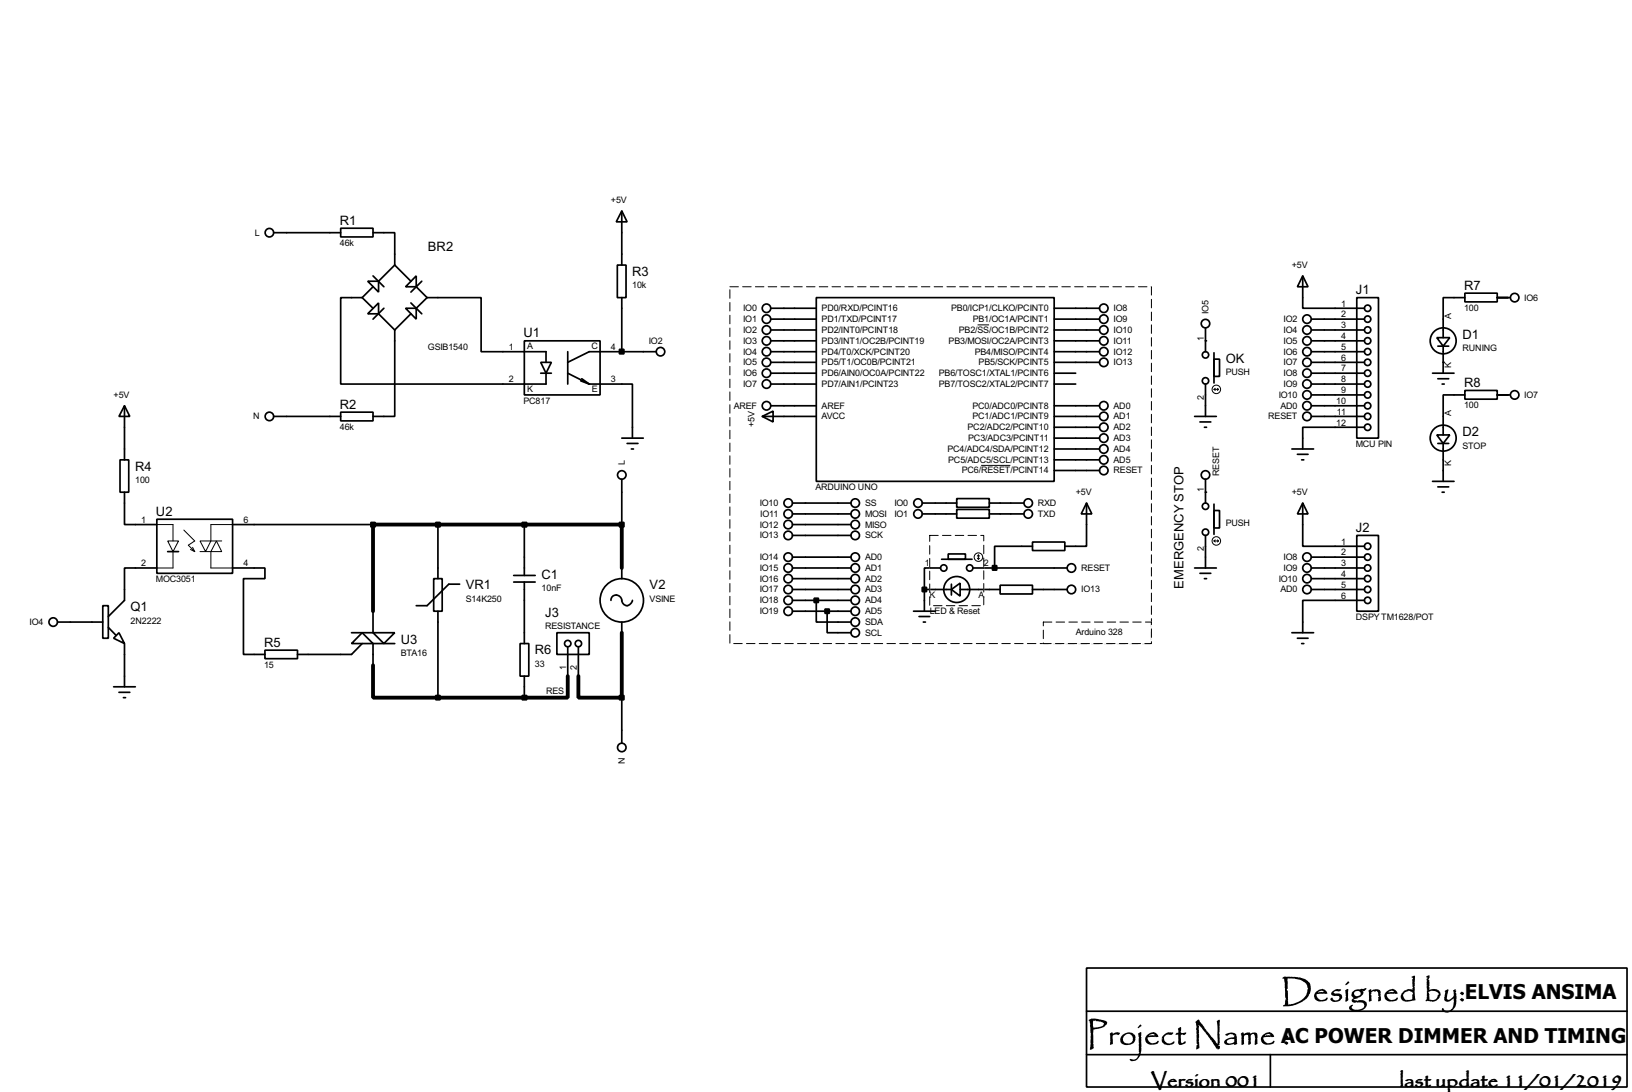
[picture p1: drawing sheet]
<svg xmlns="http://www.w3.org/2000/svg" width="383mm" height="256mm" viewBox="0 0 383 256" stroke-linecap="round" stroke-linejoin="round" font-family="sans-serif">
<g fill="none" stroke="#000" stroke-width=".4">
<path d="M64.3 54.7h15.8M80.1 53.6h7.6v2.1h-7.6zM87.7 54.7h5.1v7.6M146.1 49.6l1.3 2.5h-2.6zM146.1 49.6v12.7M85.1 69.9h-5v20.3h48.2v-2.5M85.1 69.9l2.6 2.5M86.4 66.1h2.6v2.5zM86.4 73.7l2.6-2.5v2.5zM87.7 64.8l2.5 2.6M87.7 67.4l-2.6 2.5M89 73.7l3.8 3.8"/>
<path d="M90.2 72.4l-2.5 2.6M92.8 77.5v20.3h-5.1M92.8 62.3l-3.8 3.8M92.8 62.3l3.8 3.8M95.3 72.4h2.5v2.6zM96.6 73.7l-3.8 3.8M96.6 71.2l2.5 2.5M97.8 64.8v2.6h-2.5zM97.8 67.4l2.6 2.5M99.1 66.1l-2.5 2.5M100.4 69.9h12.7v12.7h15.2v2.5M100.4 69.9l-2.6 2.5"/>
<path d="M145.1 62.3h2v7.6h-2zM146.1 69.9v12.7M181.2 77.5h10.6M181.2 75h10.6M181.2 72.4h10.6M191.8 69.9h55.9v43.2h-55.9zM247.7 77.5h10.7M247.7 75h10.7M247.7 72.4h10.7M283.3 77v5.6M306.1 64.8l1.3 2.6h-2.5zM306.1 64.8v7.6h14.5"/>
<path d="M308.2 77.5h12.4M308.2 75h12.4M318.8 69.9h5.1v33h-5.1zM337.6 79.3h3.1l-1.6 2zM344.2 68.9h7.6v2h-7.6zM344.2 69.9h-5.1v9.4M351.8 69.9h3.1M29.3 95.3l1.2 2.5h-2.5zM29.3 95.3v12.7M64.3 97.8h15.8M80.1 96.8h7.6v2.1h-7.6zM123.2 80.1h17.8v12.7h-17.8z"/>
<path d="M127.1 85.1h2.5l-1.3 2.6zM127.1 87.7h2.5M133.4 82.6v7.6M133.4 87.7l5.1 2.5M136.5 89.5l2 .7M136.7 89l1.8 1.2M138.5 90.2h10.1v12.7M154.2 82.6h-15.7l-5.1 2.5M179.1 97.8l2.6-1.2v2.5zM179.1 97.8h12.7M181.2 82.6h10.6M181.2 90.2h10.6"/>
<path d="M181.2 87.7h10.6M181.2 85.1h10.6M181.2 80.1h10.6M181.2 95.3h10.6M247.7 82.6h10.7M247.7 97.8h10.7M247.7 90.2h5.1M247.7 87.7h5.1M247.7 85.1h10.7M247.7 80.1h10.7M247.7 95.3h10.7M280.7 97.8h5.1"/>
<path d="M282 99.1h2.5M283.3 90.2v7.6M285.3 84.4h1.3v4h-1.3zM285.3 82.9v7.1M308.2 92.8h12.4M308.2 82.6h12.4M308.2 97.8h12.4M308.2 90.2h12.4M308.2 87.7h12.4M308.2 85.1h12.4M308.2 80.1h12.4M308.2 95.3h12.4"/>
<path d="M336.6 87.7h5.1M337.9 81.3h2.5M337.9 89h2.5M338.9 90.2h.5M339.1 81.3v6.4M344.2 91.7h7.6v2.1h-7.6zM344.2 92.8h-5.1v9.4M351.8 92.8h3.1M28.2 108h2.1v7.6h-2.1zM29.3 115.6v7.6h7.6M146.1 112.6v10.6M146.1 102.9h5.1"/>
<path d="M147.4 104.2h2.5M148.4 105.5h.5M186.2 118.2h13.8M216.7 118.2h8.1M224.8 117.1h7.7v2.1h-7.7zM224.8 119.7h7.7v2h-7.7zM232.5 118.2h8.1M247.7 100.4h10.7M247.7 102.9h10.7M247.7 105.5h10.7M247.7 108h10.7M247.7 110.5h10.7"/>
<path d="M255.3 118.2l1.3 2.5h-2.5zM255.3 118.2v10.1h-5.1M283 100.4h.5M283.3 112.6v5.6M285.3 119.9h1.3v4.1h-1.3zM285.3 118.4v7.1M303.6 105.5h5.1M304.9 106.7h2.5M305.9 108h.5M306.1 118.2l1.3 2.5h-2.5zM306.1 118.2v10.1h14.5M320.6 100.4h-14.5v5.1"/>
<path d="M336.6 113.1h5.1M337.6 102.2h3.1l-1.6 2zM337.9 104.2h2.5M337.9 114.4h2.5M338.9 115.6h.5M339.1 104.2v8.9M36.9 122h17.8v12.7h-17.8zM36.9 133.4h-7.6v7.6l-3.8 3.8M39.4 129.6h2.6M54.7 133.4h7.6v2.5h-5.1v17.8h5.1M54.7 123.2h33M101.9 135.9h2v7.7h-2z"/>
<path d="M102.9 123.2v12.7M108 137.2h-2.5l-5.1 5.1h-2.6M120.7 135.2h5.1M120.7 136.7h5.1M123.2 123.2v12M123.2 136.7v14.5M146.1 133.4v2.5M186.2 123.2h13.8M186.2 138.5h13.8M186.2 120.7h13.8M186.2 125.8h13.8M186.2 130.9h13.8"/>
<path d="M186.2 133.4h13.8M186.2 135.9h13.8M216.7 120.7h8.1M217.2 138.5h6.4M217.2 138.5v5.1M221 133.4h-3.8v5.1M221.3 131.4h7.1M222.8 130.1h4.1v1.3h-4.1zM223.6 138.5l2-1.5v3zM223.6 137.2v2.6M225.6 138.5h9.4M228.7 133.4h22.1"/>
<path d="M232.5 120.7h8.1M235 137.5h7.6v2h-7.6zM242.6 127.3h7.6v2h-7.6zM242.6 128.3h-8.9v5.1M242.6 138.5h8.2M280.7 133.4h5.1M282 134.7h2.5M283 135.9h.5M283.3 125.8v7.6M308.2 138.5h12.4M308.2 130.9h12.4M308.2 133.4h12.4"/>
<path d="M308.2 135.9h12.4M318.8 125.8h5.1v17.8h-5.1zM13.5 146.1h10.7M24.2 142.3h1.3v7.6h-1.3zM25.5 147.4l1.7 1.8M28 148.6l1.3 2.6-2.6-1.3zM29.3 151.2v10.1M62.3 152.7h7.6v2h-7.6zM85.1 148.6l2.6 2.6h-5.1zM85.1 151.2l-2.5 2.5h-12.7M87.7 148.6h5.1l-2.6 2.6zM87.7 143.6v5h-5.1"/>
<path d="M92.8 151.2h-5.1v5.1M102.9 143.6v20.3M122.2 151.2h2.1v7.6h-2.1zM123.2 158.8v5.1M130.9 148.6h7.6v5.1h-7.6zM133.4 151.9v6.9M135.9 151.9v6.9M143.6 141a1.32 1.32 0 0 1 1.4-1.2 1.32 1.32 0 0 1 1.2 1.5 1.24 1.24 0 0 0 1.3 .9 1.24 1.24 0 0 0 1.1-1.2M146.1 146.1v2.5M186.2 141h13.8M186.2 143.6h13.8M191.8 141v5.1h8.2"/>
<path d="M194.4 143.6v5h5.6M214.7 143.6h5.1M216 144.8h2.5M217 146.1h.5M303.6 148.6h5.1M304.9 149.9h2.5M305.9 151.2h.5M320.6 141h-14.5v7.6M26.7 161.3h5.1M28 162.6h2.5M29 163.9h.5M146.1 163.9v10.7"/>
<path d="M255.3 227.4h127v27.9h-127zM255.3 237.5h127M255.3 247.7h127M298.5 247.7v7.6"/>
<circle cx="63.3" cy="54.7" r="1"/>
<circle cx="180.1" cy="75" r="1"/>
<circle cx="180.1" cy="77.5" r="1"/>
<circle cx="180.1" cy="72.4" r="1"/>
<circle cx="259.3" cy="75" r="1"/>
<circle cx="259.3" cy="77.5" r="1"/>
<circle cx="259.3" cy="72.4" r="1"/>
<circle cx="283.2" cy="76" r="1"/>
<circle cx="307.1" cy="75" r="1"/>
<circle cx="307.1" cy="77.5" r="1"/>
<circle cx="321.3" cy="72.4" r=".75"/>
<circle cx="321.3" cy="75" r=".75"/>
<circle cx="321.3" cy="77.5" r=".75"/>
<circle cx="355.9" cy="69.9" r="1"/>
<circle cx="63.3" cy="97.8" r="1"/>
<circle cx="155.2" cy="82.6" r="1"/>
<circle cx="180.1" cy="85.1" r="1"/>
<circle cx="180.1" cy="82.6" r="1"/>
<circle cx="180.1" cy="80.1" r="1"/>
<circle cx="180.1" cy="95.3" r="1"/>
<circle cx="180.1" cy="90.2" r="1"/>
<circle cx="180.1" cy="87.7" r="1"/>
<circle cx="259.3" cy="82.6" r="1"/>
<circle cx="259.3" cy="85.1" r="1"/>
<circle cx="259.3" cy="97.8" r="1"/>
<circle cx="259.3" cy="80.1" r="1"/>
<circle cx="259.3" cy="95.3" r="1"/>
<circle cx="283.2" cy="83.4" r=".75"/>
<circle cx="283.2" cy="89.5" r=".75"/>
<circle cx="307.1" cy="90.2" r="1"/>
<circle cx="307.1" cy="85.1" r="1"/>
<circle cx="307.1" cy="80.1" r="1"/>
<circle cx="307.1" cy="82.6" r="1"/>
<circle cx="307.1" cy="92.8" r="1"/>
<circle cx="307.1" cy="95.3" r="1"/>
<circle cx="307.1" cy="97.8" r="1"/>
<circle cx="307.1" cy="87.7" r="1"/>
<circle cx="321.3" cy="90.2" r=".75"/>
<circle cx="321.3" cy="85.1" r=".75"/>
<circle cx="321.3" cy="87.7" r=".75"/>
<circle cx="321.3" cy="80.1" r=".75"/>
<circle cx="321.3" cy="95.3" r=".75"/>
<circle cx="321.3" cy="97.8" r=".75"/>
<circle cx="321.3" cy="92.8" r=".75"/>
<circle cx="321.3" cy="82.6" r=".75"/>
<circle cx="339.1" cy="80.1" r="3.1"/>
<circle cx="355.9" cy="92.8" r="1"/>
<circle cx="146.1" cy="111.6" r="1"/>
<circle cx="185.2" cy="118.2" r="1"/>
<circle cx="200.9" cy="118.2" r="1"/>
<circle cx="215.7" cy="118.2" r="1"/>
<circle cx="241.6" cy="118.2" r="1"/>
<circle cx="259.3" cy="110.5" r="1"/>
<circle cx="259.3" cy="102.9" r="1"/>
<circle cx="259.3" cy="105.5" r="1"/>
<circle cx="259.3" cy="108" r="1"/>
<circle cx="259.3" cy="100.4" r="1"/>
<circle cx="283.2" cy="111.6" r="1"/>
<circle cx="283.2" cy="118.9" r=".75"/>
<circle cx="321.3" cy="100.4" r=".75"/>
<circle cx="339.1" cy="102.9" r="3.1"/>
<circle cx="185.2" cy="125.8" r="1"/>
<circle cx="185.2" cy="138.5" r="1"/>
<circle cx="185.2" cy="120.7" r="1"/>
<circle cx="185.2" cy="133.4" r="1"/>
<circle cx="185.2" cy="123.2" r="1"/>
<circle cx="185.2" cy="130.9" r="1"/>
<circle cx="185.2" cy="135.9" r="1"/>
<circle cx="200.9" cy="123.2" r="1"/>
<circle cx="200.9" cy="133.4" r="1"/>
<circle cx="200.9" cy="120.7" r="1"/>
<circle cx="200.9" cy="130.9" r="1"/>
<circle cx="200.9" cy="138.5" r="1"/>
<circle cx="200.9" cy="135.9" r="1"/>
<circle cx="200.9" cy="125.8" r="1"/>
<circle cx="215.7" cy="120.7" r="1"/>
<circle cx="221.7" cy="133.4" r=".75"/>
<circle cx="224.8" cy="138.5" r="3.1"/>
<circle cx="227.8" cy="133.4" r=".75"/>
<circle cx="241.6" cy="120.7" r="1"/>
<circle cx="251.7" cy="133.4" r="1"/>
<circle cx="251.7" cy="138.5" r="1"/>
<circle cx="283.2" cy="125" r=".75"/>
<circle cx="307.1" cy="133.4" r="1"/>
<circle cx="307.1" cy="138.5" r="1"/>
<circle cx="307.1" cy="130.9" r="1"/>
<circle cx="307.1" cy="135.9" r="1"/>
<circle cx="321.3" cy="138.5" r=".75"/>
<circle cx="321.3" cy="128.3" r=".75"/>
<circle cx="321.3" cy="130.9" r=".75"/>
<circle cx="321.3" cy="133.4" r=".75"/>
<circle cx="321.3" cy="135.9" r=".75"/>
<circle cx="12.5" cy="146.1" r="1"/>
<circle cx="133.4" cy="151.2" r=".75"/>
<circle cx="135.9" cy="151.2" r=".75"/>
<circle cx="146.1" cy="141" r="5.1"/>
<circle cx="185.2" cy="141" r="1"/>
<circle cx="185.2" cy="143.6" r="1"/>
<circle cx="200.9" cy="146.1" r="1"/>
<circle cx="200.9" cy="141" r="1"/>
<circle cx="200.9" cy="148.6" r="1"/>
<circle cx="200.9" cy="143.6" r="1"/>
<circle cx="321.3" cy="141" r=".75"/>
<circle cx="146.1" cy="175.6" r="1"/>
</g>
<g fill="#000">
<circle cx="146.1" cy="82.6" r=".2"/>
<circle cx="283.3" cy="80.1" r=".2"/>
<circle cx="339.1" cy="85.1" r=".2"/>
<circle cx="283.3" cy="115.6" r=".2"/>
</g>
<path d="M146.1 133.4v-10.2h-58.4v20.4M87.7 156.3v7.6h45.7v-5.1M146.1 148.6v15.3h-10.2v-5.1" fill="none" stroke="#000" stroke-width=".9"/>
<g fill="none" stroke="#000" stroke-width=".23">
<path d="M229.7 76.3h2.7M285.3 91.5h1M285.3 91.5l.3 .2M285.6 91.2l-.3 .3M286.1 91.2l.2 .3M286.3 91.5l-.2 .2M230.6 109.3h6.8M36.9 123.2h3.8v3.9M39.4 127.1h2.6l-1.3 2.5zM40.7 129.6v3.8h-3.8M43.2 124.5l2.6 2.6-1.5 1 1.5 1.5M44.8 129.1l1 .5"/>
<path d="M45.3 128.6l.5 1M47 127.1h2.6l-1.3 2.5zM47 129.6h2.6v3.8h5.1M50.9 127.1l1.2 2.5h-2.5zM54.7 123.2h-5.1v3.9h2.5M229.7 131.1l.2 .3M229.9 130.4v1M229.9 130.4l-.2 .2M229.9 130.4l.3 .2M230.2 131.1l-.3 .3M285.3 127.1h1M285.3 127.1l.3 .2"/>
<path d="M285.6 126.8l-.3 .3M286.1 126.8l.2 .3M286.3 127.1l-.2 .2"/>
<circle cx="285.8" cy="91.5" r="1"/>
<circle cx="229.9" cy="130.9" r="1"/>
<circle cx="285.8" cy="127.1" r="1"/>
</g>
<path d="M145.6 82.1h1v1h-1zM87.2 122.7h1v1.1h-1zM102.4 122.7h1v1.1h-1zM122.7 122.7h1.1v1.1h-1.1zM145.6 122.7h1v1.1h-1zM216.7 138h1v1h-1zM233.2 132.9h1v1h-1zM191.3 140.5h1v1h-1zM193.9 143.1h1v1h-1zM102.4 163.4h1v1h-1zM122.7 163.4h1.1v1h-1.1zM145.6 163.4h1v1h-1z" fill="#000" stroke="#000" stroke-width=".4"/>
<path d="M171.5 67.4h99.1v83.8h-99.1zM218.5 125.8h12.7v16.5h-12.7zM245.2 146.1h25.4v5.1h-25.4z" fill="none" stroke="#fff" stroke-width=".23"/>
<path d="M171.5 67.4h99.1v83.8h-99.1zM218.5 125.8h12.7v16.5h-12.7zM245.2 146.1h25.4v5.1h-25.4z" fill="none" stroke="#000" stroke-width=".23" stroke-dasharray="2 1"/>
<g font-size="11.8">
<text x="301" y="235.3">Designedby:</text>
<text x="255.3" y="245.4">ProjectName:</text>
</g>
<g font-size="7.6">
<text x="270.4" y="255.3">Version001</text>
<text x="328.8" y="255.3">lastupdate11/01/2019</text>
</g>
<g font-size="5.8">
<text x="344.2" y="234.7">ELVIS ANSIMA</text>
<text x="301" y="244.9">AC POWER DIMMER AND TIMING</text>
</g>
<g font-size="3.4">
<text x="79.9" y="52.8">R1</text>
<text x="100.6" y="58.9">BR2</text>
<text x="148.6" y="64.8">R3</text>
<text x="318.6" y="69.1">J1</text>
<text x="344" y="68.1">R7</text>
<text x="123" y="79.3">U1</text>
<text x="343.7" y="79.6">D1</text>
<text x="288" y="85.2">OK</text>
<text x="344" y="90.9">R8</text>
<text x="79.9" y="96">R2</text>
<text x="343.7" y="102.4">D2</text>
<text x="31.8" y="110.6">R4</text>
<text x="36.7" y="121.2">U2</text>
<text x="318.6" y="125">J2</text>
<text x="127.3" y="136">C1</text>
<text x="30.7" y="143.6">Q1</text>
<text x="109.5" y="138.5">VR1</text>
<text x="152.7" y="138.5">V2</text>
<text x="278" y="138.3" transform="rotate(-90 278 138.3)">EMERGENCY STOP</text>
<text x="128.1" y="144.8">J3</text>
<text x="62.1" y="151.9">R5</text>
<text x="94.2" y="151.2">U3</text>
<text x="125.7" y="153.7">R6</text>
</g>
<g font-size="2.4">
<text x="143.6" y="47.7">+5V</text>
<text x="59.9" y="55.4">L</text>
<text x="79.9" y="57.8">46k</text>
<text x="303.6" y="62.9">+5V</text>
<text x="148.6" y="67.7">10k</text>
<text x="315.1" y="72">1</text>
<text x="358.2" y="70.6">IO6</text>
<text x="174.6" y="75.6">IO1</text>
<text x="174.6" y="73.1">IO0</text>
<text x="193.1" y="75.6">PD1/TXD/PCINT17</text>
<text x="193.1" y="73.1">PD0/RXD/PCINT16</text>
<text x="223.5" y="73.1">PB0/ICP1/CLKO/PCINT0</text>
<text x="228.6" y="75.6">PB1/OC1A/PCINT1</text>
<text x="261.7" y="73.1">IO8</text>
<text x="261.7" y="75.6">IO9</text>
<text x="284" y="73.7" transform="rotate(-90 284 73.7)">IO5</text>
<text x="301.6" y="75.6">IO2</text>
<text x="315.1" y="74.6">2</text>
<text x="315.1" y="77.1">3</text>
<text x="341" y="75" transform="rotate(-90 341 75)">A</text>
<text x="344" y="73">100</text>
<text x="100.6" y="82.2">GSIB1540</text>
<text x="119.6" y="82.2">1</text>
<text x="123.9" y="82">A</text>
<text x="139" y="82">C</text>
<text x="143.6" y="82.2">4</text>
<text x="152.5" y="80.8">IO2</text>
<text x="174.6" y="83.3">IO4</text>
<text x="174.6" y="80.8">IO3</text>
<text x="174.6" y="78.2">IO2</text>
<text x="193.1" y="83.3">PD4/T0/XCK/PCINT20</text>
<text x="193.1" y="80.8">PD3/INT1/OC2B/PCINT19</text>
<text x="193.1" y="78.2">PD2/INT0/PCINT18</text>
<text x="222.9" y="80.8">PB3/MOSI/OC2A/PCINT3</text>
<text x="225.3" y="78.2">PB2/SS/OC1B/PCINT2</text>
<text x="229.1" y="83.3">PB4/MISO/PCINT4</text>
<text x="261.7" y="78.2">IO10</text>
<text x="261.7" y="80.8">IO11</text>
<text x="261.7" y="83.3">IO12</text>
<text x="282.9" y="80.1" transform="rotate(-90 282.9 80.1)">1</text>
<text x="301.6" y="78.2">IO4</text>
<text x="301.6" y="80.8">IO5</text>
<text x="301.6" y="83.3">IO6</text>
<text x="315.1" y="79.7">4</text>
<text x="315.1" y="82.2">5</text>
<text x="343.7" y="82.5">RUNING</text>
<text x="119.6" y="89.8">2</text>
<text x="143.6" y="89.8">3</text>
<text x="174.6" y="88.4">IO6</text>
<text x="174.6" y="85.8">IO5</text>
<text x="193.1" y="88.4">PD6/AIN0/OC0A/PCINT22</text>
<text x="193.1" y="85.8">PD5/T1/OC0B/PCINT21</text>
<text x="220.6" y="88.4">PB6/TOSC1/XTAL1/PCINT6</text>
<text x="230" y="85.8">PB5/SCK/PCINT5</text>
<text x="261.7" y="85.8">IO13</text>
<text x="288" y="88.1">PUSH</text>
<text x="301.6" y="85.8">IO7</text>
<text x="301.6" y="88.4">IO8</text>
<text x="315.1" y="84.7">6</text>
<text x="315.1" y="87.3">7</text>
<text x="315.1" y="89.8">8</text>
<text x="341" y="86.4" transform="rotate(-90 341 86.4)">K</text>
<text x="26.7" y="93.5">+5V</text>
<text x="123" y="94.9">PC817</text>
<text x="123.9" y="92.2">K</text>
<text x="139.1" y="92.2">E</text>
<text x="174.6" y="90.9">IO7</text>
<text x="193.1" y="90.9">PD7/AIN1/PCINT23</text>
<text x="220.6" y="90.9">PB7/TOSC2/XTAL2/PCINT7</text>
<text x="282.9" y="93.9" transform="rotate(-90 282.9 93.9)">2</text>
<text x="300.5" y="93.5">IO10</text>
<text x="301.6" y="90.9">IO9</text>
<text x="314" y="94.9">10</text>
<text x="315.1" y="92.4">9</text>
<text x="344" y="95.9">100</text>
<text x="358.2" y="93.5">IO7</text>
<text x="59.5" y="98.5">N</text>
<text x="79.9" y="101">46k</text>
<text x="172.4" y="96">AREF</text>
<text x="177.3" y="100.4" transform="rotate(-90 177.3 100.4)">+5V</text>
<text x="193.1" y="98.5">AVCC</text>
<text x="193.1" y="96">AREF</text>
<text x="227.4" y="101.1">PC2/ADC2/PCINT10</text>
<text x="228.5" y="98.5">PC1/ADC1/PCINT9</text>
<text x="228.5" y="96">PC0/ADC0/PCINT8</text>
<text x="261.7" y="96">AD0</text>
<text x="261.7" y="98.5">AD1</text>
<text x="261.7" y="101.1">AD2</text>
<text x="298" y="98.5">RESET</text>
<text x="300.9" y="96">AD0</text>
<text x="314" y="100">12</text>
<text x="314.1" y="97.4">11</text>
<text x="341" y="97.8" transform="rotate(-90 341 97.8)">A</text>
<text x="222.6" y="106.2">PC4/ADC4/SDA/PCINT12</text>
<text x="227.5" y="103.6">PC3/ADC3/PCINT11</text>
<text x="261.7" y="103.6">AD3</text>
<text x="261.7" y="106.2">AD4</text>
<text x="318.6" y="105">MCU PIN</text>
<text x="343.7" y="105.4">STOP</text>
<text x="31.8" y="113.5">100</text>
<text x="146.8" y="109.2" transform="rotate(-90 146.8 109.2)">L</text>
<text x="222.8" y="108.7">PC5/ADC5/SCL/PCINT13</text>
<text x="226" y="111.2">PC6/RESET/PCINT14</text>
<text x="261.7" y="108.7">AD5</text>
<text x="261.7" y="111.2">RESET</text>
<text x="286.5" y="111.8" transform="rotate(-90 286.5 111.8)">RESET</text>
<text x="341" y="109.4" transform="rotate(-90 341 109.4)">K</text>
<text x="178.5" y="118.9">IO10</text>
<text x="191.6" y="115.2">ARDUINO UNO</text>
<text x="203.3" y="118.9">SS</text>
<text x="210.2" y="118.9">IO0</text>
<text x="243.9" y="118.9">RXD</text>
<text x="252.8" y="116.3">+5V</text>
<text x="282.9" y="115.6" transform="rotate(-90 282.9 115.6)">1</text>
<text x="303.6" y="116.3">+5V</text>
<text x="33.2" y="122.8">1</text>
<text x="57.2" y="122.8">6</text>
<text x="178.5" y="123.9">IO12</text>
<text x="178.7" y="121.4">IO11</text>
<text x="203.3" y="121.4">MOSI</text>
<text x="203.3" y="123.9">MISO</text>
<text x="210.2" y="121.4">IO1</text>
<text x="243.9" y="121.4">TXD</text>
<text x="288" y="123.7">PUSH</text>
<text x="178.5" y="126.5">IO13</text>
<text x="178.5" y="131.6">IO14</text>
<text x="203.3" y="126.5">SCK</text>
<text x="203.3" y="131.6">AD0</text>
<text x="282.9" y="129.5" transform="rotate(-90 282.9 129.5)">2</text>
<text x="301.6" y="131.6">IO8</text>
<text x="315.1" y="127.9">1</text>
<text x="315.1" y="130.5">2</text>
<text x="33.2" y="133">2</text>
<text x="36.7" y="136.8">MOC3051</text>
<text x="57.2" y="133">4</text>
<text x="178.5" y="134.1">IO15</text>
<text x="178.5" y="136.6">IO16</text>
<text x="203.3" y="134.1">AD1</text>
<text x="203.3" y="136.6">AD2</text>
<text x="217.3" y="133">1</text>
<text x="231.2" y="133">2</text>
<text x="254.1" y="134.1">RESET</text>
<text x="300.5" y="136.6">IO10</text>
<text x="301.6" y="134.1">IO9</text>
<text x="315.1" y="133">3</text>
<text x="315.1" y="135.5">4</text>
<text x="109.5" y="141.5">S14K250</text>
<text x="127.3" y="138.9">10nF</text>
<text x="152.7" y="141.5">VSINE</text>
<text x="178.5" y="139.2">IO17</text>
<text x="178.5" y="141.7">IO18</text>
<text x="203.3" y="139.2">AD3</text>
<text x="203.3" y="141.7">AD4</text>
<text x="218.4" y="140.4">K</text>
<text x="229.9" y="140.4">A</text>
<text x="254.1" y="139.2">IO13</text>
<text x="300.9" y="139.2">AD0</text>
<text x="315.1" y="138.1">5</text>
<text x="315.1" y="140.6">6</text>
<text x="7" y="146.8">IO4</text>
<text x="30.7" y="146.5">2N2222</text>
<text x="128.1" y="147.8">RESISTANCE</text>
<text x="178.5" y="144.3">IO19</text>
<text x="203.3" y="144.3">AD5</text>
<text x="203.3" y="146.8">SDA</text>
<text x="203.3" y="149.3">SCL</text>
<text x="218.5" y="144.2">LED &amp; Reset</text>
<text x="252.8" y="149.3">Arduino 328</text>
<text x="318.6" y="145.7">DSPYTM1628/POT</text>
<text x="94.2" y="154.2">BTA16</text>
<text x="62.1" y="156.8">15</text>
<text x="125.7" y="156.7">33</text>
<text x="133" y="157.4" transform="rotate(-90 133 157.4)">1</text>
<text x="135.5" y="157.4" transform="rotate(-90 135.5 157.4)">2</text>
<text x="128.3" y="163">RES</text>
<text x="146.8" y="179.4" transform="rotate(-90 146.8 179.4)">N</text>
</g>
</svg>
